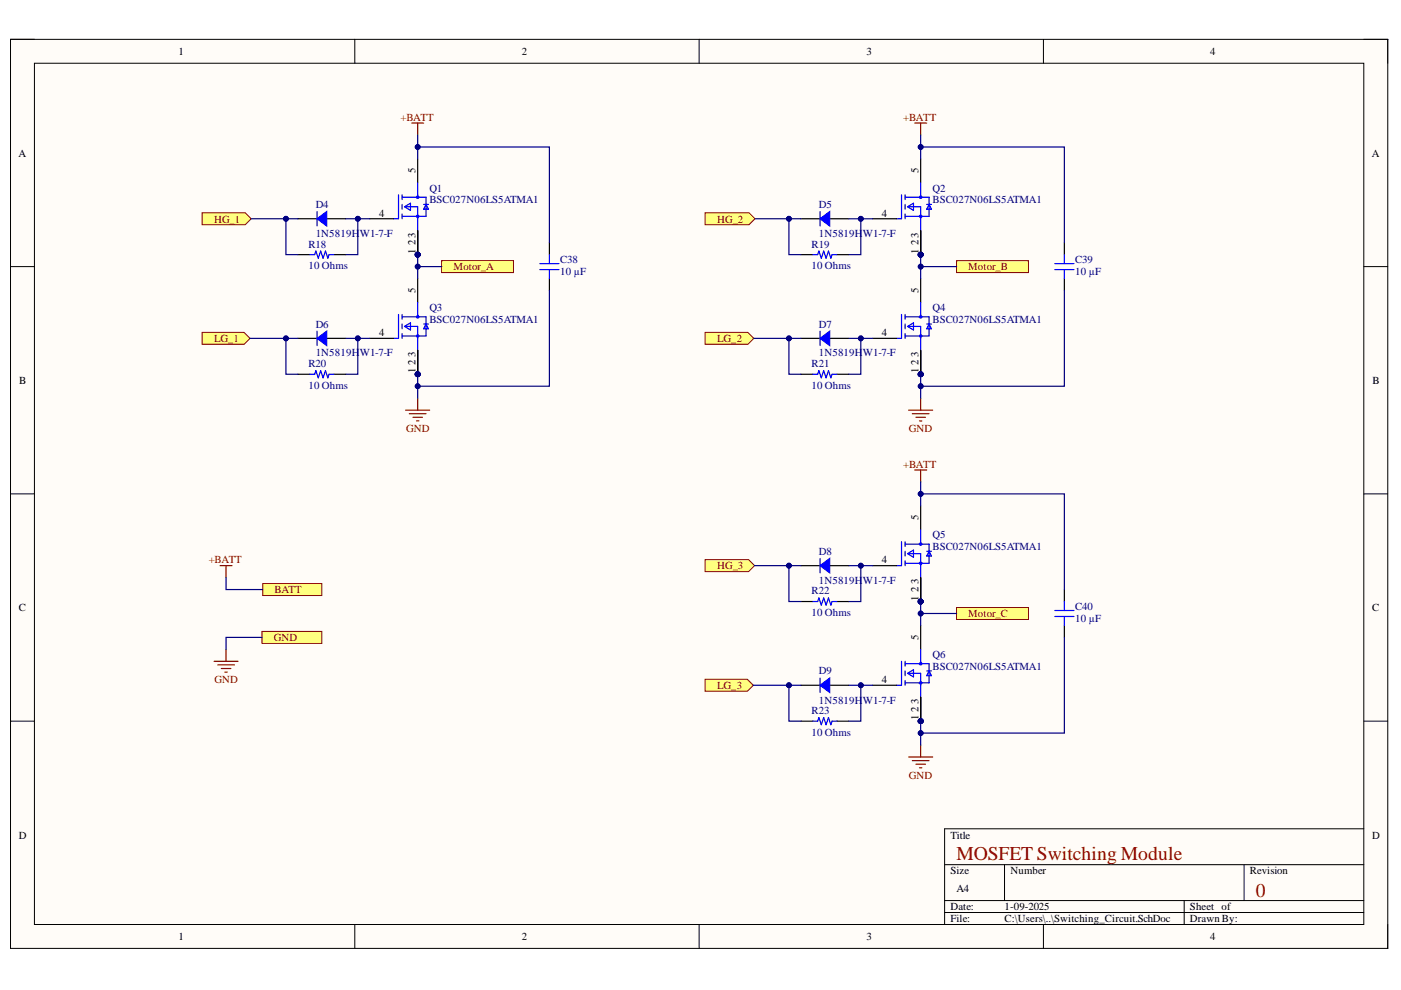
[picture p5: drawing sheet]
<svg xmlns="http://www.w3.org/2000/svg" width="297mm" height="210mm" viewBox="0 0 297 210" stroke-linecap="round" stroke-linejoin="round" font-family="sans-serif">
<path d="M2.2 8.3h292v192.8h-292z" fill-rule="evenodd" fill="#fffcf8"/>
<path d="M2.2 8.3h292v192.8h-292z" fill="none" stroke="#000" stroke-width=".21"/>
<path d="M7.3 13.4h281.9v182.6h-281.9z" fill-rule="evenodd" fill="#fffcf8"/>
<g fill="none" stroke="#000" stroke-width=".21">
<path d="M2.2 8.3h5.1M7.3 13.4h281.9v182.6h-281.9zM75.2 8.3v5.1M148.2 8.3v5.1M221.2 8.3v5.1M289.2 8.3h5v5.1M2.2 56.5h5.1M289.2 56.5h5M2.2 104.7h5.1M289.2 104.7h5M2.2 152.9h5.1M289.2 152.9h5"/>
<path d="M289.2 175.7h-88.9v20.3M75.2 196v5.1M148.2 196v5.1M200.3 183.3h88.9M200.3 190.9h88.9M200.3 193.5h88.9M213 183.3v7.6M221.2 196v5.1M251.1 190.9v5.1M263.8 183.3v7.6M294.2 196v5.1"/>
</g>
<path d="M87.3 26.1h2.5M88.6 26.1v2.5M86 87h5.1M86.8 87.7h3.5M87.5 88.5h2.1M88.3 89.2h.5M88.6 84.4v2.6" fill="none" stroke="#800000" stroke-width=".25"/>
<g fill="none" stroke="#00f" stroke-width=".25">
<path d="M88.6 38.8v3M84.5 41.3v5.1h-1M85.3 41.3v1M85.3 43.3v1.1M85.3 45.4v1M85.3 41.8h5v4.1h-5M85.8 43.8l1.2-.7v1.5zM86 43.8h2.6v5.1M89.8 43.3h1M90.3 43.3l.5 1.1h-1zM84.5 66.7v5h-1M85.3 66.7v1"/>
<path d="M85.3 68.7v1M85.3 70.7v1M85.3 67.2h5v4h-5M85.8 69.2l1.2-.8v1.6zM86 69.2h2.6v5.1M88.6 64.1v3.1M89.8 68.7h1M90.3 68.7l.5 1h-1z"/>
<circle cx="88.6" cy="45.9" r=".25"/>
<circle cx="88.6" cy="41.8" r=".25"/>
<circle cx="88.6" cy="71.2" r=".25"/>
<circle cx="88.6" cy="67.2" r=".25"/>
</g>
<path d="M88.6 33.7v5.1M78.4 46.4h5.1M88.6 59.1v5M78.4 71.7h5.1" fill="none" stroke="#000" stroke-width=".25"/>
<path d="M93.6 55.3h15.3v2.5h-15.3z" fill-rule="evenodd" fill="#ffff80"/>
<path d="M93.6 55.3h15.3v2.5h-15.3z" fill="none" stroke="#800000" stroke-width=".21"/>
<path d="M42.9 45.1h9.1l1.3 1.3-1.3 1.2h-9.1z" fill-rule="evenodd" fill="#ffff80"/>
<path d="M42.9 45.1h9.1l1.3 1.3-1.3 1.2h-9.1z" fill="none" stroke="#800000" stroke-width=".21"/>
<path d="M42.9 70.5h8.8l1.3 1.2-1.3 1.3h-8.8z" fill-rule="evenodd" fill="#ffff80"/>
<path d="M42.9 70.5h8.8l1.3 1.2-1.3 1.3h-8.8z" fill="none" stroke="#800000" stroke-width=".21"/>
<path d="M63.2 46.4h4M69.3 46.4h4" fill="none" stroke="#000" stroke-width=".25"/>
<path d="M67.2 44.9v3" fill="none" stroke="#00f" stroke-width=".25"/>
<path d="M67.2 46.4l2.1-1.5v3z" fill="#00f"/>
<path d="M67.2 46.4l2.1-1.5v3zM67.2 70.2v3.1" fill="none" stroke="#00f" stroke-width=".25"/>
<path d="M63.2 71.7h4M69.3 71.7h4" fill="none" stroke="#000" stroke-width=".25"/>
<path d="M67.2 71.7l2.1-1.5v3.1z" fill="#00f"/>
<g fill="none" stroke="#00f" stroke-width=".25">
<path d="M195.2 38.8v3M191.1 41.3v5.1h-1M191.9 41.3v1M191.9 43.3v1.1M191.9 45.4v1M191.9 41.8h5.1v4.1h-5.1M192.4 43.8l1.3-.7v1.5zM192.7 43.8h2.5v5.1M196.5 43.3h1M197 43.3l.5 1.1h-1zM67.2 71.7l2.1-1.5v3.1zM191.1 66.7v5h-1"/>
<path d="M191.9 66.7v1M191.9 68.7v1M191.9 70.7v1M191.9 67.2h5.1v4h-5.1M192.4 69.2l1.3-.8v1.6zM192.7 69.2h2.5v5.1M195.2 64.1v3.1M196.5 68.7h1M197 68.7l.5 1h-1z"/>
<circle cx="195.2" cy="41.8" r=".25"/>
<circle cx="195.2" cy="45.9" r=".25"/>
<circle cx="195.2" cy="71.2" r=".25"/>
<circle cx="195.2" cy="67.2" r=".25"/>
</g>
<path d="M193.9 26.1h2.6M195.2 26.1v2.5M192.7 87h5M193.4 87.7h3.6M194.2 88.5h2M194.9 89.2h.6M195.2 84.4v2.6" fill="none" stroke="#800000" stroke-width=".25"/>
<path d="M195.2 33.7v5.1M185 46.4h5.1M195.2 59.1v5M185 71.7h5.1" fill="none" stroke="#000" stroke-width=".25"/>
<path d="M202.8 55.3h15.2v2.5h-15.2z" fill-rule="evenodd" fill="#ffff80"/>
<path d="M202.8 55.3h15.2v2.5h-15.2z" fill="none" stroke="#800000" stroke-width=".21"/>
<path d="M149.5 45.1h9.3l1.3 1.3-1.3 1.2h-9.3z" fill-rule="evenodd" fill="#ffff80"/>
<path d="M149.5 45.1h9.3l1.3 1.3-1.3 1.2h-9.3z" fill="none" stroke="#800000" stroke-width=".21"/>
<path d="M149.5 70.5h9.1l1.2 1.2-1.2 1.3h-9.1z" fill-rule="evenodd" fill="#ffff80"/>
<path d="M149.5 70.5h9.1l1.2 1.2-1.2 1.3h-9.1z" fill="none" stroke="#800000" stroke-width=".21"/>
<path d="M169.8 46.4h4.1M175.9 46.4h4.1" fill="none" stroke="#000" stroke-width=".25"/>
<path d="M173.9 44.9v3" fill="none" stroke="#00f" stroke-width=".25"/>
<path d="M173.9 46.4l2-1.5v3z" fill="#00f"/>
<path d="M173.9 46.4l2-1.5v3zM173.9 70.2v3.1" fill="none" stroke="#00f" stroke-width=".25"/>
<path d="M169.8 71.7h4.1M175.9 71.7h4.1" fill="none" stroke="#000" stroke-width=".25"/>
<path d="M173.9 71.7l2-1.5v3.1z" fill="#00f"/>
<g fill="none" stroke="#00f" stroke-width=".25">
<path d="M173.9 71.7l2-1.5v3.1zM191.1 114.9v5h-1M191.9 114.9v1M191.9 116.9v1M191.9 118.9v1M191.9 115.4h5.1v4h-5.1M192.4 117.4l1.3-.8v1.6zM192.7 117.4h2.5v5.1M195.2 112.3v3.1M196.5 116.9h1M197 116.9l.5 1h-1zM195.2 137.7v3"/>
<path d="M191.1 140.2v5.1h-1M191.9 140.2v1M191.9 142.3v1M191.9 144.3v1M191.9 140.7h5.1v4.1h-5.1M192.4 142.8l1.3-.8v1.5zM192.7 142.8h2.5v5M196.5 142.3h1M197 142.3l.5 1h-1z"/>
<circle cx="195.2" cy="115.4" r=".25"/>
<circle cx="195.2" cy="119.4" r=".25"/>
<circle cx="195.2" cy="144.8" r=".25"/>
<circle cx="195.2" cy="140.7" r=".25"/>
</g>
<path d="M193.9 99.6h2.6M195.2 99.6v2.6M195.2 158v2.5M192.7 160.5h5M193.4 161.3h3.6M194.2 162h2M194.9 162.8h.6" fill="none" stroke="#800000" stroke-width=".25"/>
<path d="M185 119.9h5.1M195.2 107.3v5M195.2 132.6v5.1M185 145.3h5.1" fill="none" stroke="#000" stroke-width=".25"/>
<path d="M202.8 128.8h15.2v2.5h-15.2z" fill-rule="evenodd" fill="#ffff80"/>
<path d="M202.8 128.8h15.2v2.5h-15.2z" fill="none" stroke="#800000" stroke-width=".21"/>
<path d="M149.5 118.7h9.2l1.3 1.2-1.3 1.3h-9.2z" fill-rule="evenodd" fill="#ffff80"/>
<path d="M149.5 118.7h9.2l1.3 1.2-1.3 1.3h-9.2z" fill="none" stroke="#800000" stroke-width=".21"/>
<path d="M149.5 144h9l1.2 1.3-1.2 1.3h-9z" fill-rule="evenodd" fill="#ffff80"/>
<path d="M149.5 144h9l1.2 1.3-1.2 1.3h-9z" fill="none" stroke="#800000" stroke-width=".21"/>
<path d="M169.8 119.9h4.1M175.9 119.9h4.1" fill="none" stroke="#000" stroke-width=".25"/>
<path d="M173.9 118.4v3.1" fill="none" stroke="#00f" stroke-width=".25"/>
<path d="M173.9 119.9l2-1.5v3.1z" fill="#00f"/>
<path d="M173.9 119.9l2-1.5v3.1zM173.9 143.8v3" fill="none" stroke="#00f" stroke-width=".25"/>
<path d="M169.8 145.3h4.1M175.9 145.3h4.1" fill="none" stroke="#000" stroke-width=".25"/>
<path d="M173.9 145.3l2-1.5v3z" fill="#00f"/>
<path d="M173.9 145.3l2-1.5v3z" fill="none" stroke="#00f" stroke-width=".25"/>
<path d="M46.7 119.9h2.5M47.9 119.9v2.6" fill="none" stroke="#800000" stroke-width=".25"/>
<path d="M55.7 123.7h12.5v2.6h-12.5z" fill-rule="evenodd" fill="#ffff80"/>
<path d="M55.7 123.7h12.5v2.6h-12.5z" fill="none" stroke="#800000" stroke-width=".21"/>
<path d="M47.9 137.7v2.5M45.4 140.2h5.1M46.2 141h3.5M46.9 141.7h2M47.7 142.5h.5" fill="none" stroke="#800000" stroke-width=".25"/>
<path d="M55.5 133.9h12.7v2.5h-12.7z" fill-rule="evenodd" fill="#ffff80"/>
<path d="M55.5 133.9h12.7v2.5h-12.7z" fill="none" stroke="#800000" stroke-width=".21"/>
<g fill="none" stroke="#000" stroke-width=".25">
<path d="M63.2 54h2.5M70.8 54h2.5M116.5 51.5v2.5M116.5 59.1v2.5M169.8 54h2.5M177.4 54h2.6M225.7 51.5v2.5M225.7 59.1v2.5M63.2 79.4h2.5M70.8 79.4h2.5M169.8 79.4h2.5M177.4 79.4h2.6"/>
<path d="M169.8 127.5h2.5M177.4 127.5h2.6M225.7 125v2.5M225.7 132.6v2.6M169.8 152.9h2.5M177.4 152.9h2.6"/>
</g>
<g fill="none" stroke="#00f" stroke-width=".25">
<path d="M65.7 54h1l.3-.8 .5 1.5 .5-1.5 .5 1.5 .5-1.5 .5 1.5 .3-.7h1M114.5 55.9h4M114.5 57.2h4M116.5 54v1.9M116.5 57.2v1.9M172.3 54h1.1l.2-.8 .5 1.6 .5-1.6 .5 1.6 .6-1.6 .5 1.6 .2-.8h1M223.6 55.9h4.1M223.6 57.2h4.1M225.7 54v1.9M225.7 57.2v1.9M65.7 79.4h1l.3-.8 .5 1.5 .5-1.5 .5 1.5 .5-1.5 .5 1.5 .3-.7h1M172.3 79.4h1.1l.2-.8 .5 1.5 .5-1.5 .5 1.5 .6-1.5 .5 1.5 .2-.7h1"/>
<path d="M172.3 127.5h1.1l.2-.7 .5 1.5 .5-1.5 .5 1.5 .6-1.5 .5 1.5 .2-.8h1M223.6 129.4h4.1M223.6 130.7h4.1M225.7 127.5v1.9M225.7 130.7v1.9M172.3 152.9h1.1l.2-.8 .5 1.6 .5-1.6 .5 1.6 .6-1.6 .5 1.6 .2-.8h1"/>
</g>
<path d="M88.6 56.5h5" fill="none" stroke="#000080" stroke-width=".25"/>
<circle cx="88.6" cy="56.5" r=".51" fill="#000080"/>
<circle cx="88.6" cy="56.5" r=".51" fill="none" stroke="#000080" stroke-width=".21"/>
<path d="M88.6 28.6v5.1" fill="none" stroke="#000080" stroke-width=".25"/>
<circle cx="88.6" cy="31.2" r=".51" fill="#000080"/>
<circle cx="88.6" cy="31.2" r=".51" fill="none" stroke="#000080" stroke-width=".21"/>
<path d="M88.6 79.4v5" fill="none" stroke="#000080" stroke-width=".25"/>
<circle cx="88.6" cy="81.9" r=".51" fill="#000080"/>
<circle cx="88.6" cy="81.9" r=".51" fill="none" stroke="#000080" stroke-width=".21"/>
<path d="M73.3 71.7h5.1" fill="none" stroke="#000080" stroke-width=".25"/>
<circle cx="75.9" cy="71.7" r=".51" fill="#000080"/>
<circle cx="75.9" cy="71.7" r=".51" fill="none" stroke="#000080" stroke-width=".21"/>
<path d="M75.9 71.7v7.7h-2.6" fill="none" stroke="#000080" stroke-width=".25"/>
<circle cx="75.9" cy="71.7" r=".51" fill="#000080"/>
<circle cx="75.9" cy="71.7" r=".51" fill="none" stroke="#000080" stroke-width=".21"/>
<path d="M63.2 71.7h-2.6v7.7h2.6" fill="none" stroke="#000080" stroke-width=".25"/>
<circle cx="60.6" cy="71.7" r=".51" fill="#000080"/>
<circle cx="60.6" cy="71.7" r=".51" fill="none" stroke="#000080" stroke-width=".21"/>
<path d="M73.3 46.4h5.1" fill="none" stroke="#000080" stroke-width=".25"/>
<circle cx="75.9" cy="46.4" r=".51" fill="#000080"/>
<circle cx="75.9" cy="46.4" r=".51" fill="none" stroke="#000080" stroke-width=".21"/>
<path d="M75.9 46.4v7.6h-2.6" fill="none" stroke="#000080" stroke-width=".25"/>
<circle cx="75.9" cy="46.4" r=".51" fill="#000080"/>
<circle cx="75.9" cy="46.4" r=".51" fill="none" stroke="#000080" stroke-width=".21"/>
<path d="M63.2 46.4h-2.6v7.6h2.6" fill="none" stroke="#000080" stroke-width=".25"/>
<circle cx="60.6" cy="46.4" r=".51" fill="#000080"/>
<circle cx="60.6" cy="46.4" r=".51" fill="none" stroke="#000080" stroke-width=".21"/>
<path d="M53 71.7h7.6" fill="none" stroke="#000080" stroke-width=".25"/>
<circle cx="60.6" cy="71.7" r=".51" fill="#000080"/>
<circle cx="60.6" cy="71.7" r=".51" fill="none" stroke="#000080" stroke-width=".21"/>
<path d="M195.2 56.5h7.6" fill="none" stroke="#000080" stroke-width=".25"/>
<circle cx="195.2" cy="56.5" r=".51" fill="#000080"/>
<circle cx="195.2" cy="56.5" r=".51" fill="none" stroke="#000080" stroke-width=".21"/>
<path d="M195.2 28.6v5.1" fill="none" stroke="#000080" stroke-width=".25"/>
<circle cx="195.2" cy="31.2" r=".51" fill="#000080"/>
<circle cx="195.2" cy="31.2" r=".51" fill="none" stroke="#000080" stroke-width=".21"/>
<path d="M195.2 79.4v5" fill="none" stroke="#000080" stroke-width=".25"/>
<circle cx="195.2" cy="81.9" r=".51" fill="#000080"/>
<circle cx="195.2" cy="81.9" r=".51" fill="none" stroke="#000080" stroke-width=".21"/>
<path d="M182.5 71.7v7.7h-2.5" fill="none" stroke="#000080" stroke-width=".25"/>
<circle cx="182.5" cy="71.7" r=".51" fill="#000080"/>
<circle cx="182.5" cy="71.7" r=".51" fill="none" stroke="#000080" stroke-width=".21"/>
<path d="M169.8 71.7h-2.5v7.7h2.5" fill="none" stroke="#000080" stroke-width=".25"/>
<circle cx="167.3" cy="71.7" r=".51" fill="#000080"/>
<circle cx="167.3" cy="71.7" r=".51" fill="none" stroke="#000080" stroke-width=".21"/>
<path d="M182.5 46.4v7.6h-2.5" fill="none" stroke="#000080" stroke-width=".25"/>
<circle cx="182.5" cy="46.4" r=".51" fill="#000080"/>
<circle cx="182.5" cy="46.4" r=".51" fill="none" stroke="#000080" stroke-width=".21"/>
<path d="M169.8 46.4h-2.5v7.6h2.5" fill="none" stroke="#000080" stroke-width=".25"/>
<circle cx="167.3" cy="46.4" r=".51" fill="#000080"/>
<circle cx="167.3" cy="46.4" r=".51" fill="none" stroke="#000080" stroke-width=".21"/>
<path d="M195.2 130.1h7.6" fill="none" stroke="#000080" stroke-width=".25"/>
<circle cx="195.2" cy="130.1" r=".51" fill="#000080"/>
<circle cx="195.2" cy="130.1" r=".51" fill="none" stroke="#000080" stroke-width=".21"/>
<path d="M195.2 102.2v5.1" fill="none" stroke="#000080" stroke-width=".25"/>
<circle cx="195.2" cy="104.7" r=".51" fill="#000080"/>
<circle cx="195.2" cy="104.7" r=".51" fill="none" stroke="#000080" stroke-width=".21"/>
<path d="M195.2 152.9v5.1" fill="none" stroke="#000080" stroke-width=".25"/>
<circle cx="195.2" cy="155.4" r=".51" fill="#000080"/>
<circle cx="195.2" cy="155.4" r=".51" fill="none" stroke="#000080" stroke-width=".21"/>
<path d="M182.5 145.3v7.6h-2.5" fill="none" stroke="#000080" stroke-width=".25"/>
<circle cx="182.5" cy="145.3" r=".51" fill="#000080"/>
<circle cx="182.5" cy="145.3" r=".51" fill="none" stroke="#000080" stroke-width=".21"/>
<path d="M169.8 145.3h-2.5v7.6h2.5" fill="none" stroke="#000080" stroke-width=".25"/>
<circle cx="167.3" cy="145.3" r=".51" fill="#000080"/>
<circle cx="167.3" cy="145.3" r=".51" fill="none" stroke="#000080" stroke-width=".21"/>
<path d="M182.5 119.9v7.6h-2.5" fill="none" stroke="#000080" stroke-width=".25"/>
<circle cx="182.5" cy="119.9" r=".51" fill="#000080"/>
<circle cx="182.5" cy="119.9" r=".51" fill="none" stroke="#000080" stroke-width=".21"/>
<path d="M169.8 119.9h-2.5v7.6h2.5" fill="none" stroke="#000080" stroke-width=".25"/>
<circle cx="167.3" cy="119.9" r=".51" fill="#000080"/>
<circle cx="167.3" cy="119.9" r=".51" fill="none" stroke="#000080" stroke-width=".21"/>
<path d="M53.3 46.4h7.3M47.9 122.5v2.5h7.8M55.5 135.1h-7.6v2.6" fill="none" stroke="#000080" stroke-width=".25"/>
<circle cx="60.6" cy="46.4" r=".51" fill="#000080"/>
<circle cx="60.6" cy="46.4" r=".51" fill="none" stroke="#000080" stroke-width=".21"/>
<path d="M160.1 46.4h7.2" fill="none" stroke="#000080" stroke-width=".25"/>
<circle cx="167.3" cy="46.4" r=".51" fill="#000080"/>
<circle cx="167.3" cy="46.4" r=".51" fill="none" stroke="#000080" stroke-width=".21"/>
<path d="M159.8 71.7h7.5" fill="none" stroke="#000080" stroke-width=".25"/>
<circle cx="167.3" cy="71.7" r=".51" fill="#000080"/>
<circle cx="167.3" cy="71.7" r=".51" fill="none" stroke="#000080" stroke-width=".21"/>
<path d="M159.7 145.3h7.6" fill="none" stroke="#000080" stroke-width=".25"/>
<circle cx="167.3" cy="145.3" r=".51" fill="#000080"/>
<circle cx="167.3" cy="145.3" r=".51" fill="none" stroke="#000080" stroke-width=".21"/>
<path d="M160 119.9h7.3" fill="none" stroke="#000080" stroke-width=".25"/>
<circle cx="167.3" cy="119.9" r=".51" fill="#000080"/>
<circle cx="167.3" cy="119.9" r=".51" fill="none" stroke="#000080" stroke-width=".21"/>
<path d="M180 71.7h5" fill="none" stroke="#000080" stroke-width=".25"/>
<circle cx="182.5" cy="71.7" r=".51" fill="#000080"/>
<circle cx="182.5" cy="71.7" r=".51" fill="none" stroke="#000080" stroke-width=".21"/>
<path d="M180 46.4h5" fill="none" stroke="#000080" stroke-width=".25"/>
<circle cx="182.5" cy="46.4" r=".51" fill="#000080"/>
<circle cx="182.5" cy="46.4" r=".51" fill="none" stroke="#000080" stroke-width=".21"/>
<path d="M195.2 54v5.1" fill="none" stroke="#000080" stroke-width=".25"/>
<circle cx="195.2" cy="56.5" r=".51" fill="#000080"/>
<circle cx="195.2" cy="56.5" r=".51" fill="none" stroke="#000080" stroke-width=".21"/>
<path d="M180 145.3h5" fill="none" stroke="#000080" stroke-width=".25"/>
<circle cx="182.5" cy="145.3" r=".51" fill="#000080"/>
<circle cx="182.5" cy="145.3" r=".51" fill="none" stroke="#000080" stroke-width=".21"/>
<path d="M180 119.9h5" fill="none" stroke="#000080" stroke-width=".25"/>
<circle cx="182.5" cy="119.9" r=".51" fill="#000080"/>
<circle cx="182.5" cy="119.9" r=".51" fill="none" stroke="#000080" stroke-width=".21"/>
<path d="M195.2 127.5v5.1" fill="none" stroke="#000080" stroke-width=".25"/>
<circle cx="195.2" cy="130.1" r=".51" fill="#000080"/>
<circle cx="195.2" cy="130.1" r=".51" fill="none" stroke="#000080" stroke-width=".21"/>
<path d="M88.6 31.2h27.9v20.3" fill="none" stroke="#000080" stroke-width=".25"/>
<circle cx="88.6" cy="31.2" r=".51" fill="#000080"/>
<circle cx="88.6" cy="31.2" r=".51" fill="none" stroke="#000080" stroke-width=".21"/>
<path d="M116.5 61.6v20.3h-27.9" fill="none" stroke="#000080" stroke-width=".25"/>
<circle cx="88.6" cy="81.9" r=".51" fill="#000080"/>
<circle cx="88.6" cy="81.9" r=".51" fill="none" stroke="#000080" stroke-width=".21"/>
<path d="M88.6 54v5.1" fill="none" stroke="#000080" stroke-width=".25"/>
<circle cx="88.6" cy="56.5" r=".51" fill="#000080"/>
<circle cx="88.6" cy="56.5" r=".51" fill="none" stroke="#000080" stroke-width=".21"/>
<path d="M225.7 61.6v20.3h-30.5" fill="none" stroke="#000080" stroke-width=".25"/>
<circle cx="195.2" cy="81.9" r=".51" fill="#000080"/>
<circle cx="195.2" cy="81.9" r=".51" fill="none" stroke="#000080" stroke-width=".21"/>
<path d="M195.2 31.2h30.5v20.3" fill="none" stroke="#000080" stroke-width=".25"/>
<circle cx="195.2" cy="31.2" r=".51" fill="#000080"/>
<circle cx="195.2" cy="31.2" r=".51" fill="none" stroke="#000080" stroke-width=".21"/>
<path d="M225.7 135.2v20.2h-30.5" fill="none" stroke="#000080" stroke-width=".25"/>
<circle cx="195.2" cy="155.4" r=".51" fill="#000080"/>
<circle cx="195.2" cy="155.4" r=".51" fill="none" stroke="#000080" stroke-width=".21"/>
<path d="M195.2 104.7h30.5v20.3" fill="none" stroke="#000080" stroke-width=".25"/>
<circle cx="195.2" cy="104.7" r=".51" fill="#000080"/>
<circle cx="195.2" cy="104.7" r=".51" fill="none" stroke="#000080" stroke-width=".21"/>
<text font-size="6.4" fill="#000080" x="195.6" y="151.9">2</text>
<g font-size="6" fill="#000080">
<text x="88.7" y="52.5">2</text>
<text x="195.6" y="52.5">2</text>
<text x="88.7" y="77.9">2</text>
<text x="195.6" y="77.9">2</text>
<text x="195.6" y="126.2">2</text>
</g>
<g font-size="4.1" fill="#980000">
<text x="202.8" y="182.4">MOSFET Switching Module</text>
<text x="266.2" y="190.1">0</text>
</g>
<g font-size="2.3">
<text x="37.9" y="11.6">1</text>
<text x="110.6" y="11.6">2</text>
<text x="183.7" y="11.6">3</text>
<text x="256.6" y="11.6">4</text>
<text x="3.9" y="33.3">A</text>
<text x="290.8" y="33.3">A</text>
<text x="88.1" y="36.7" transform="rotate(-90 88.1 36.7)">5</text>
<text x="194.7" y="36.7" transform="rotate(-90 194.7 36.7)">5</text>
<text x="80.4" y="45.9">4</text>
<text x="187" y="45.9">4</text>
<text x="88.1" y="53.9" transform="rotate(-90 88.1 53.9)">1</text>
<text x="88.1" y="52" transform="rotate(-90 88.1 52)">2</text>
<text x="88.1" y="50.4" transform="rotate(-90 88.1 50.4)">3</text>
<text x="194.7" y="53.9" transform="rotate(-90 194.7 53.9)">1</text>
<text x="194.7" y="52" transform="rotate(-90 194.7 52)">2</text>
<text x="194.7" y="50.4" transform="rotate(-90 194.7 50.4)">3</text>
<text x="88.1" y="62.1" transform="rotate(-90 88.1 62.1)">5</text>
<text x="194.7" y="62.1" transform="rotate(-90 194.7 62.1)">5</text>
<text x="80.4" y="71.2">4</text>
<text x="187" y="71.2">4</text>
<text x="88.1" y="77.3" transform="rotate(-90 88.1 77.3)">2</text>
<text x="88.1" y="75.7" transform="rotate(-90 88.1 75.7)">3</text>
<text x="194.7" y="77.3" transform="rotate(-90 194.7 77.3)">2</text>
<text x="194.7" y="75.7" transform="rotate(-90 194.7 75.7)">3</text>
<text x="4.1" y="81.4">B</text>
<text x="88.1" y="79.2" transform="rotate(-90 88.1 79.2)">1</text>
<text x="194.7" y="79.2" transform="rotate(-90 194.7 79.2)">1</text>
<text x="291" y="81.4">B</text>
<text x="194.7" y="110.2" transform="rotate(-90 194.7 110.2)">5</text>
<text x="187" y="119.4">4</text>
<text x="194.7" y="125.5" transform="rotate(-90 194.7 125.5)">2</text>
<text x="194.7" y="123.9" transform="rotate(-90 194.7 123.9)">3</text>
<text x="4" y="129.6">C</text>
<text x="194.7" y="127.4" transform="rotate(-90 194.7 127.4)">1</text>
<text x="290.9" y="129.6">C</text>
<text x="194.7" y="135.7" transform="rotate(-90 194.7 135.7)">5</text>
<text x="187" y="144.8">4</text>
<text x="194.7" y="149.2" transform="rotate(-90 194.7 149.2)">3</text>
<text x="194.7" y="152.7" transform="rotate(-90 194.7 152.7)">1</text>
<text x="194.7" y="150.9" transform="rotate(-90 194.7 150.9)">2</text>
<text x="4" y="177.8">D</text>
<text x="201.5" y="177.8">Title</text>
<text x="290.9" y="177.8">D</text>
<text x="201.5" y="185.4">Size</text>
<text x="214.3" y="185.4">Number</text>
<text x="265" y="185.4">Revision</text>
<text x="202.8" y="189.2">A4</text>
<text x="201.5" y="193">Date:</text>
<text x="201.5" y="195.5">File:</text>
<text x="213" y="193">1-09-2025</text>
<text x="213" y="195.5">C:\Users\..\Switching_Circuit.SchDoc</text>
<text x="252.3" y="193">Sheet of</text>
<text x="252.3" y="195.5">Drawn By:</text>
<text x="37.9" y="199.3">1</text>
<text x="110.6" y="199.3">2</text>
<text x="183.7" y="199.3">3</text>
<text x="256.6" y="199.3">4</text>
</g>
<g font-size="2.3" fill="#800000">
<text x="84.9" y="25.6">+BATT</text>
<text x="191.5" y="25.6">+BATT</text>
<text x="45.4" y="47.2">HG_1</text>
<text x="152" y="47.2">HG_2</text>
<text x="96.2" y="57.3">Motor_A</text>
<text x="205.3" y="57.3">Motor_B</text>
<text x="45.4" y="72.5">LG_1</text>
<text x="152" y="72.5">LG_2</text>
<text x="86.1" y="91.6">GND</text>
<text x="192.7" y="91.6">GND</text>
<text x="191.5" y="99.2">+BATT</text>
<text x="44.3" y="119.4">+BATT</text>
<text x="58.2" y="125.8">BATT</text>
<text x="152" y="120.7">HG_3</text>
<text x="205.3" y="130.8">Motor_C</text>
<text x="58.1" y="135.9">GND</text>
<text x="45.5" y="144.8">GND</text>
<text x="152" y="146">LG_3</text>
<text x="192.7" y="165.1">GND</text>
</g>
<g font-size="2.3" fill="#000080">
<text x="91" y="40.6">Q1</text>
<text x="197.7" y="40.6">Q2</text>
<text x="66.9" y="44.1">D4</text>
<text x="91" y="43.1">BSC027N06LS5ATMA1</text>
<text x="173.6" y="44.1">D5</text>
<text x="197.7" y="43.1">BSC027N06LS5ATMA1</text>
<text x="65.4" y="52.5">R18</text>
<text x="66.9" y="50.2">1N5819H</text>
<text x="76.3" y="50.2">W1-7-F</text>
<text x="172.1" y="52.5">R19</text>
<text x="173.6" y="50.2">1N5819H</text>
<text x="182.9" y="50.2">W1-7-F</text>
<text x="65.4" y="57.1">10 Ohms</text>
<text x="118.7" y="58.3">10 µF</text>
<text x="118.7" y="55.8">C38</text>
<text x="172.1" y="57.1">10 Ohms</text>
<text x="227.9" y="58.3">10 µF</text>
<text x="227.9" y="55.8">C39</text>
<text x="91" y="65.9">Q3</text>
<text x="197.7" y="65.9">Q4</text>
<text x="66.9" y="69.5">D6</text>
<text x="91" y="68.5">BSC027N06LS5ATMA1</text>
<text x="173.6" y="69.5">D7</text>
<text x="197.7" y="68.5">BSC027N06LS5ATMA1</text>
<text x="65.4" y="77.8">R20</text>
<text x="66.9" y="75.6">1N5819H</text>
<text x="76.3" y="75.6">W1-7-F</text>
<text x="172.1" y="77.8">R21</text>
<text x="173.6" y="75.6">1N5819H</text>
<text x="182.9" y="75.6">W1-7-F</text>
<text x="65.4" y="82.4">10 Ohms</text>
<text x="172.1" y="82.4">10 Ohms</text>
<text x="173.6" y="117.7">D8</text>
<text x="197.7" y="114.1">Q5</text>
<text x="197.7" y="116.7">BSC027N06LS5ATMA1</text>
<text x="173.6" y="123.8">1N5819H</text>
<text x="182.9" y="123.8">W1-7-F</text>
<text x="172.1" y="130.6">10 Ohms</text>
<text x="172.1" y="126">R22</text>
<text x="227.9" y="131.9">10 µF</text>
<text x="227.9" y="129.3">C40</text>
<text x="173.6" y="143">D9</text>
<text x="197.7" y="139.5">Q6</text>
<text x="197.7" y="142">BSC027N06LS5ATMA1</text>
<text x="173.6" y="149.2">1N5819H</text>
<text x="182.9" y="149.2">W1-7-F</text>
<text x="172.1" y="151.4">R23</text>
<text x="172.1" y="156">10 Ohms</text>
</g>
</svg>
